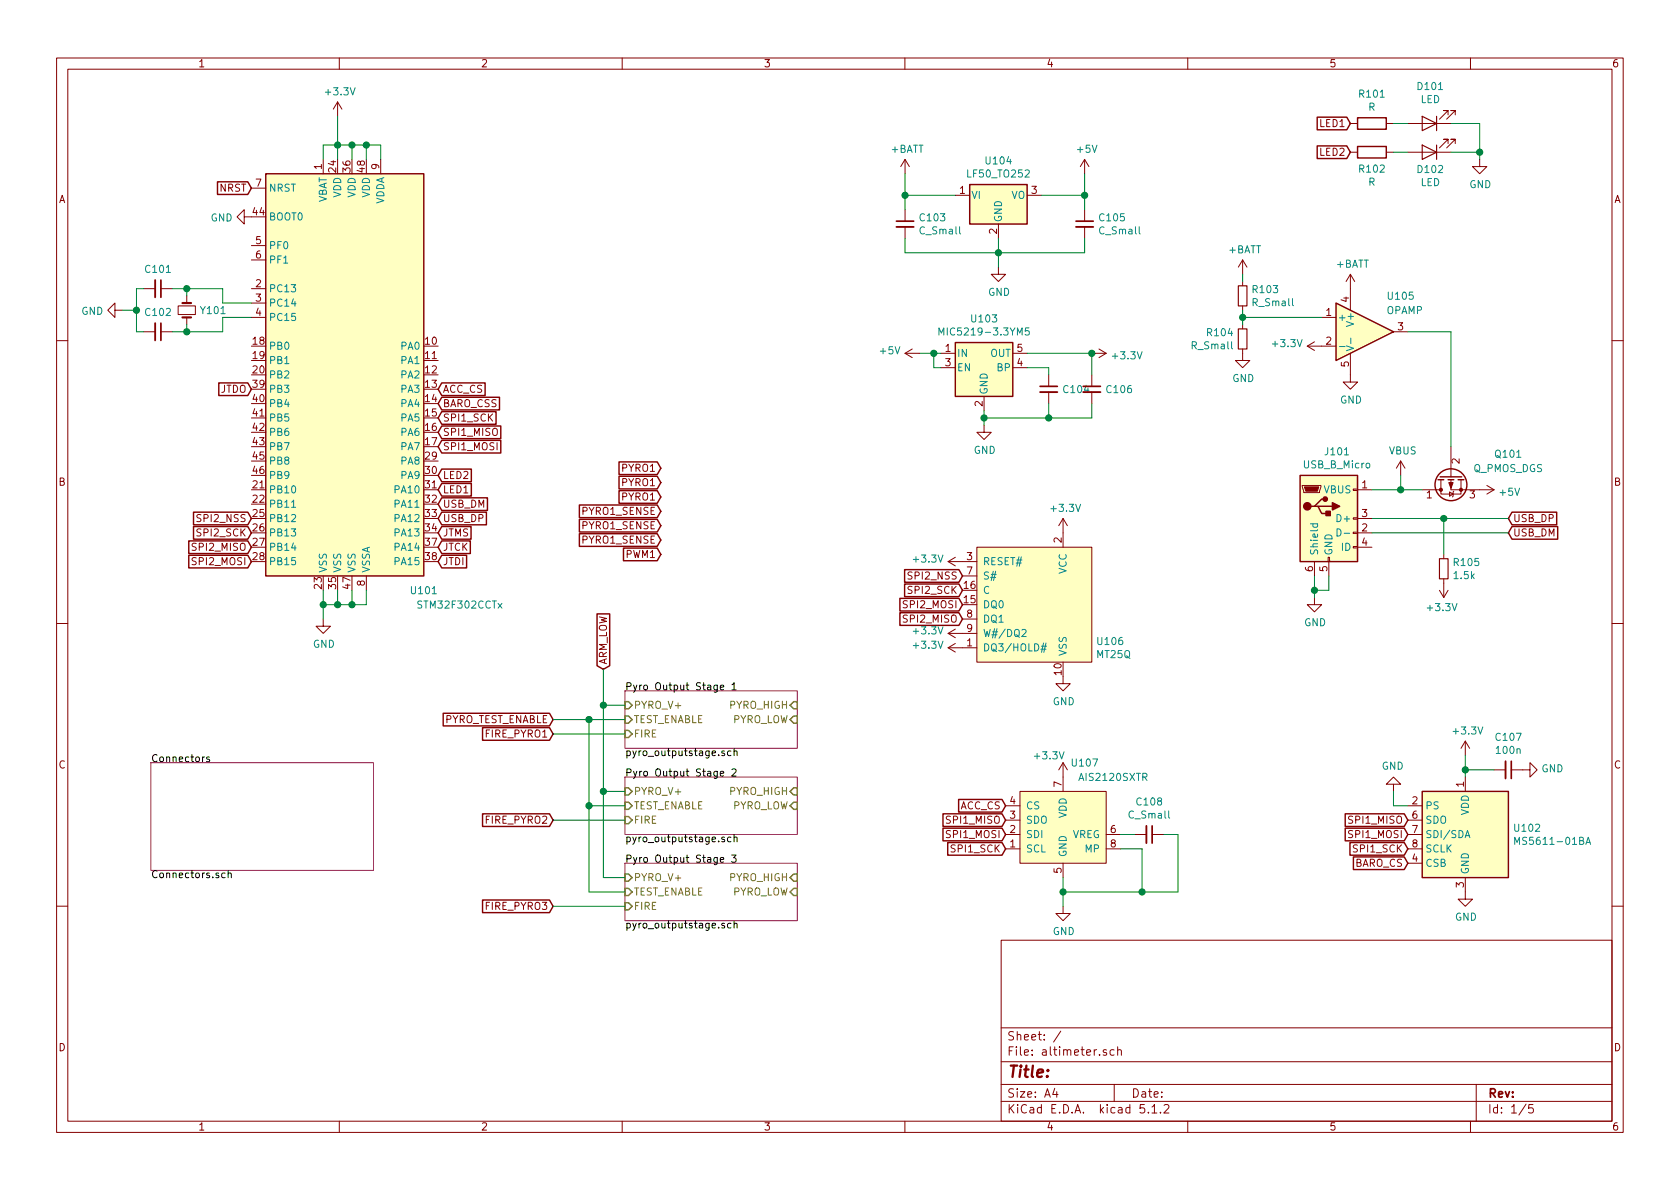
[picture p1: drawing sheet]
<svg xmlns="http://www.w3.org/2000/svg" width="297mm" height="210mm" viewBox="0 0 297 210" stroke-linecap="round" stroke-linejoin="round" font-family="sans-serif">
<g fill="none" stroke="#840000" stroke-width=".18">
<path d="M10 10.3h277v189.9h-277zM12 12.2h273v186.1h-273zM59.7 18l-.8 1.3M59.7 18v2.6M59.7 18l.8 1.3M60 10.3v1.9M110 10.3v1.9M160 10.3v1.9M210 10.3v1.9M260 10.3v1.9M43.2 38.3v-1.2l-1.3 1.2 1.3 1.3v-1.3h1.2M44.4 33.3h2.6"/>
<path d="M57.1 28.2v2.5M67.3 28.2v2.5M160 28.2v2.5M160 37.1v2M160 28.2l-.7 1.3M160 28.2l.8 1.3M168.9 34.5h2.5M176.5 39.6v2.6M181.6 34.5h2.5M191.8 28.2v2.5M191.8 37.1v2M191.8 28.2l-.8 1.3"/>
<path d="M191.8 28.2l.7 1.3M238.8 21.8h1.2M238.8 26.9h1.2M245.1 21.8h1.3M245.1 26.9h1.3M248.9 21.8h7.6M248.9 26.9h7.6M256 20.3v-.7h-.7h.7l-1.5 1.5M256 25.4v-.8h-.7h.7l-1.5 1.6M257.3 20.3v-.7h-.8h.8l-1.5 1.5M257.3 25.4v-.8h-.8h.8l-1.5 1.6M261.6 28.2v1.3h1.3l-1.3 1.2-1.3-1.2h1.3"/>
<path d="M20.3 54.9v-1.3l-1.3 1.3 1.3 1.2v-1.2h1.3M25.4 51h2M25.4 58.7h2M28.4 51h2.1M28.4 58.7h2.1M31.5 54.1h3v1.5h-3zM33 52.3v1.3M33 56.1v1.3M44.4 51h2.6M44.4 53.6h2.6M44.4 56.1h2.6M44.4 43.4h2.6"/>
<path d="M44.4 46h2.6M160 40.1v2.1M176.5 47.2v1.3h1.3l-1.3 1.3-1.2-1.3h1.2M191.8 40.1v2.1M219.7 46l-.8 1.2M219.7 46v2.5M219.7 49.8v.7M219.7 54.1v.8M219.7 57.4v.8M219.7 46l.8 1.2M233.7 56.1h2.5M238.8 48.5v6.4"/>
<path d="M238.8 48.5l-.8 1.3M238.8 48.5l.7 1.3M246.4 58.7h2.5M10 60.2h2M160 62.5h2.6M160 62.5l1.3 .7M161.3 61.7l-1.3 .8M166.4 62.5h2.5M166.4 65h2.5M174 75.2v1.2h1.3l-1.3 1.3-1.3-1.3h1.3M174 70.1v2.5M179.1 62.5h2.5"/>
<path d="M179.1 65h2.5M185.4 66.3v2M185.4 69.3v2.1M193 62.5h2.6M193 66.3v2M193 69.3v2.1M194.3 61.7l1.3 .8M195.6 62.5l-1.3 .7M219.7 61.7v2h1.3l-1.3 1.3-1.3-1.3h1.3M231.1 61.2h5.1M231.1 61.2l1.3 .8M232.4 60.4l-1.3 .8"/>
<path d="M238.8 62.5v5.1h1.2l-1.2 1.2-1.3-1.2h1.3M256.5 79v5.1M285 60.2h2M167.6 99.3h5.1M167.6 99.3l1.3 .8M168.9 98.5l-1.3 .8M172.7 96.8h20.3v20.3h-20.3zM188 91.7v5.1M188 91.7l-.8 1.3M188 91.7l.7 1.3M230.3 85.8h3.3v.3l-.3 1h-2.8zM232.4 99.3v2.5"/>
<path d="M234.8 98.5h.3v.8h-.3zM234.9 99.3v2.5M239.3 96.6h.7v.3h-.7zM239.3 94.1h.7v.3h-.7zM239.3 91.6h.7v.2h-.7zM239.3 86.5h.7v.2h-.7zM240 86.6h2.6M240 94.2h2.6M240 91.7h2.6M240 96.8h2.6M247.6 81.5l-.7 1.3M247.6 81.5v2.6"/>
<path d="M247.6 81.5l.8 1.3M251.5 86.6h3.3M254.8 84.8v1.8M255.3 98v.8M256.3 87l.6 .4-.6 .4zM256.5 84.8v1.8h7.7M256.5 84.1v.2M257 86.9l-.1 .1v.8l-.1 .1M258.3 84.8v2.6h-3.5v-.8M262.9 85.8l1.3 .8M264.2 86.6l-1.3 .8M10 110.3h2"/>
<path d="M57.1 109.5v1.2h1.3l-1.3 1.3-1.2-1.3h1.2M64.8 101.8v2.6M167.6 114.5h5.1M167.6 112h5.1M167.6 112l1.3 .8M167.6 114.5l1.3 .8M168.9 111.2l-1.3 .8M168.9 113.8l-1.3 .7M170.2 101.8h2.5M170.2 109.5h2.5M188 119.6v1.3h1.2l-1.2 1.3-1.3-1.3h1.3M232.4 105.7v1.2h1.3l-1.3 1.3-1.3-1.3h1.3"/>
<path d="M254.5 104.4l.8 1.3M255.3 102.4v3.3M256 104.4l-.7 1.3M285 110.3h2M180.3 139.9h15.3v12.7h-15.3zM188 134.9v5M188 134.9l-.8 1.2M188 134.9l.7 1.2M246.4 138.7h1.2l-1.2-1.3-1.3 1.3h1.3v1.2M259.1 131.1v2.5M259.1 137.4v2.5M259.1 131.1l-.8 1.2"/>
<path d="M259.1 131.1l.7 1.2M264.2 136.1h2M267.2 136.1h3.3v-1.2l1.3 1.2-1.3 1.3v-1.3M177.8 142.5h2.5M177.8 145h2.5M177.8 147.6h2.5M177.8 150.1h2.5M188 152.6v2.6M195.6 147.6h2.5M195.6 150.1h2.5M200.7 147.6h2M203.7 147.6h2"/>
<path d="M248.9 142.5h2.6M248.9 152.6h2.6M248.9 145h2.6M248.9 147.6h2.6M248.9 150.1h2.6M259.1 155.2v3.8h1.2l-1.2 1.3-1.3-1.3h1.3M10 160.2h2M177 166.3h108v32h-108zM188 160.3v1.2h1.2l-1.2 1.3-1.3-1.3h1.3M285 160.2h2M60 198.3v1.9M110 198.3v1.9"/>
<path d="M160 198.3v1.9M177 194.8h108M177 191.8h108M177 187.8h108M177 181.8h108M186.5 192.5l-.4 1h1M186.8 193v1M187.6 182.3l-1.3 2M195.6 185.7a.37 .37 0 0 0-.6 .1l.1 .2 .5 .2 .1 .1-.2 .3-.5-.1M197 185.7l-.5-.1-.2 .3v.6l.2 .1 .5-.1M197 191.8v3M197.6 185.7h.1a.37 .37 0 0 1 .6 .1v.8"/>
<path d="M197.6 185.1v1.5M202.3 195.3h-.7l-.1 .7 .3-.1 .5 .1 .1 .2-.1 .5-.2 .1-.6-.1M203 196.7v.1M203.7 195.8l.4-.5v1.5M203.7 196.8h.8M205.2 196.7v.1M205.8 195.5l.2-.2h.4l.3 .5-.9 1h.9M210 198.3v1.9M260 198.3v1.9M261 191.8v6.5M269.8 195.2l-1.2 2M271 195.3h-.7v.7l.2-.1 .5 .1 .1 .2-.1 .5-.2 .1-.5-.1"/>
</g>
<g fill="#ffffc2" stroke="#ffffc2" stroke-width=".18">
<path d="M47 30.7h27.9v71.1h-27.9z"/>
<path d="M251.5 139.9h15.2v15.3h-15.2z"/>
<path d="M229.9 84.1h10.1v15.2h-10.1z"/>
<path d="M236.2 53.6l10.2 5.1-10.2 5z"/>
<path d="M171.4 32.6h10.2v7h-10.2z"/>
<path d="M168.9 60.6h10.2v9.5h-10.2z"/>
<path d="M172.7 96.8h20.3v20.3h-20.3z"/>
<path d="M180.3 139.9h15.3v12.7h-15.3z"/>
</g>
<g fill="none" stroke="#840000" stroke-width=".25">
<path d="M38.5 32.2h5.3l.6 1.1-.6 1.1h-5.3zM47 30.7h27.9v71.1h-27.9zM171.4 32.6h10.2v7h-10.2zM232.9 20.7h5.2l.7 1.1-.7 1.2h-5.2zM232.9 25.8h5.2l.7 1.1-.7 1.1h-5.2zM240 20.8h5.1v2.1h-5.1zM240 25.9h5.1v2h-5.1zM236.2 53.6l10.2 5.1-10.2 5zM38.7 67.7h5.1l.6 1.1-.6 1.1h-5.1zM78.1 70.3h10.2v2.2h-10.2l-.6-1.1zM78.1 75.3h10.4v2.3h-10.4l-.6-1.2zM78.1 77.9h10.4v2.2h-10.4l-.6-1.1z"/>
<path d="M78.1 72.8h9.6v2.2h-9.6l-.6-1.1zM78.1 67.7h7.7v2.2h-7.7l-.6-1.1zM168.9 60.6h10.2v9.5h-10.2zM33.4 95.7h10.4l.6 1.1-.6 1.1h-10.4zM33.4 98.2h10.4l.6 1.1-.6 1.1h-10.4zM34.2 90.6h9.6l.6 1.1-.6 1.1h-9.6zM34.2 93.1h9.6l.6 1.1-.6 1.1h-9.6zM78.1 98.2h4.4v2.2h-4.4l-.6-1.1zM78.1 95.7h5.1v2.2h-5.1l-.6-1.1zM78.1 93.1h5.2v2.2h-5.2l-.6-1.1zM78.1 90.6h7.9v2.2h-7.9l-.6-1.1zM78.1 88h8.1v2.3h-8.1l-.6-1.2z"/>
<path d="M78.1 85.5h5.2v2.2h-5.2l-.6-1.1zM78.1 83h5.2v2.2h-5.2l-.6-1.1zM102.4 89.3h13.8l.6 1.1-.6 1.1h-13.8zM102.4 91.8h13.8l.6 1.2-.6 1.1h-13.8zM102.4 94.4h13.8l.6 1.1-.6 1.1h-13.8zM109.4 81.7h6.8l.6 1.1-.6 1.1h-6.8zM109.4 84.2h6.8l.6 1.1-.6 1.2h-6.8zM109.4 86.8h6.8l.6 1.1-.6 1.1h-6.8zM110.2 96.9h6l.6 1.1-.6 1.2h-6zM229.9 84.1h10.1v15.2h-10.1zM232.4 89.5h.6l.7 1.3h1.2M233 89.5h2.6"/>
<path d="M234.3 88.3h-.6l-1.3 1.2h-.6M254.3 84.8h1M254.6 84.3h3.8M256 84.8h1M257.8 84.8h1M267.3 93.1h8.1v2.2h-8.1l-.6-1.1zM267.3 90.6h7.9v2.2h-7.9l-.6-1.1zM105.6 108.6h2.2v9.1l-1.1 .7-1.1-.7zM159.1 105.8h10.4l.7 1.1-.7 1.1h-10.4zM159.1 108.4h10.4l.7 1.1-.7 1.1h-10.4zM159.9 103.3h9.6l.7 1.1-.7 1.1h-9.6zM159.9 100.7h9.6l.7 1.1-.7 1.2h-9.6z"/>
<path d="M78.4 126.1h18.8l.6 1.1-.6 1.2h-18.8zM85.3 128.7h11.9l.6 1.1-.6 1.1h-11.9zM251.5 139.9h15.2v15.3h-15.2zM85.3 143.9h11.9l.6 1.1-.6 1.1h-11.9zM85.3 159.2h11.9l.6 1.1-.6 1.1h-11.9zM166.7 143.9h10.5l.6 1.1-.6 1.1h-10.5zM166.7 146.5h10.5l.6 1.1-.6 1.1h-10.5zM167.6 149h9.6l.6 1.1-.6 1.1h-9.6zM169.5 141.4h7.7l.6 1.1-.6 1.1h-7.7zM237.8 143.9h10.5l.6 1.1-.6 1.1h-10.5zM237.8 146.5h10.5l.6 1.1-.6 1.1h-10.5zM238.7 149h9.6l.6 1.1-.6 1.1h-9.6z"/>
<path d="M239.3 151.5h9l.6 1.1-.6 1.2h-9z"/>
<circle cx="256.5" cy="85.7" r="2.82"/>
</g>
<g fill="none" stroke="#008484" stroke-width=".18">
<path d="M166 59.3v-1.3l.4 .9 .5-.9v1.3M181.9 58h-.6v.6l.2-.1 .4 .1v.5l-.2 .2-.4-.2M238.8 59.8v1M236.8 61.3h1M238 61.2l1.3 .4-1.3 .4M51.6 89.7h.7M231.7 92.6h1.3M232.2 92.6l-.1 .4 .3 .2 .5-.1v-.5M236.4 93.5a.64 .64 0 0 1 .7 .7 .64 .64 0 0 1-.7 .6zM237.7 94.3h.9M180.7 111.4l.5-.1 .2 .4-.8 .9h.8M184 114.8h.9"/>
<path d="M184.1 114.3h.9M184.5 113.7l-.4 1.7M184.9 113.7l-.3 1.7M259.1 148.1l.4-1.2 .4 1.2M259.2 147.8h.6M267.8 149.3v-1.2l.4 .9 .5-.9v1.2M280.4 149.3l.4-1.2 .4 1.2M280.5 149h.6"/>
</g>
<g fill="#840000" stroke="#840000" stroke-width=".25">
<path d="M234.4 90.4h.8v.8h-.8z"/>
<path d="M235.6 88.9l1.3 .6-1.3 .7z"/>
<circle cx="231.1" cy="89.5" r=".63"/>
<circle cx="234.3" cy="88.3" r=".38"/>
</g>
<g fill="#840000" stroke="#840000" stroke-width=".18">
<path d="M230.6 86.1h2.6l-.3 .8h-2z"/>
<path d="M256.2 85.3h.7l-.4 1.1z"/>
<circle cx="258.3" cy="86.6" r=".28"/>
<circle cx="254.8" cy="86.6" r=".28"/>
</g>
<g fill="none" stroke="#008400" stroke-width=".18">
<path d="M57.1 28.2v-2.6h10.2v2.6M59.7 20.6v7.6M62.2 25.6v2.6M64.8 25.6v2.6M160 30.7v6.4M160 34.5h8.9M184.1 34.5h7.7M191.8 30.7v6.4M246.4 21.8h2.5M246.4 26.9h2.5M256.5 21.8h5.1v6.4M256.5 26.9h5.1"/>
<path d="M21.6 54.9h2.5M25.4 51h-1.3v7.7h1.3M30.5 51h8.9v2.6h5M33 51v1.3M33 57.4v1.3M44.4 56.1h-5v2.6h-8.9M160 42.2v2.5h31.8v-2.5M176.5 42.2v5M219.7 56.1h14M219.7 48.5v1.3M219.7 54.9v2.5M248.9 58.7h7.6v20.3"/>
<path d="M162.6 62.5h3.8M165.1 62.5v2.5h1.3M174 72.6v2.6M181.6 62.5h11.4v3.8M181.6 65h3.8v1.3M185.4 71.4v2.5M193 71.4v2.5h-19M242.6 94.2h24.1M242.6 86.6h8.9M242.6 91.7h24.1M247.6 84.1v2.5M255.3 91.7v6.3"/>
<path d="M57.1 104.4v5.1M59.7 104.4v2.5M62.2 104.4v2.5M64.8 104.4v2.5h-7.7M106.7 118.4v36.8h3.8M232.4 101.8v3.9M234.9 101.8v2.6h-2.5M97.8 127.2h12.7M97.8 129.8h12.7M104.1 127.2v30.5h6.4M106.7 124.7h3.8M106.7 139.9h3.8"/>
<path d="M246.4 139.9v2.6h2.5M259.1 133.6v3.8M259.1 136.1h5.1M97.8 145h12.7M104.1 142.5h6.4M188 155.2v5.1M198.1 150.1h3.8v7.6M198.1 147.6h2.6M205.7 147.6h2.6v10.1h-20.3M97.8 160.3h12.7"/>
</g>
<g fill="#008400" stroke="#008400" stroke-width=".25">
<circle cx="59.7" cy="25.6" r=".51"/>
<circle cx="62.2" cy="25.6" r=".51"/>
<circle cx="64.8" cy="25.6" r=".51"/>
<circle cx="57.2" cy="106.9" r=".51"/>
<circle cx="59.7" cy="106.9" r=".51"/>
<circle cx="62.2" cy="106.9" r=".51"/>
<circle cx="33" cy="51" r=".51"/>
<circle cx="33" cy="58.7" r=".51"/>
<circle cx="24.1" cy="54.9" r=".51"/>
<circle cx="261.6" cy="26.9" r=".51"/>
<circle cx="247.7" cy="86.6" r=".51"/>
<circle cx="219.7" cy="56.1" r=".51"/>
<circle cx="232.4" cy="104.4" r=".51"/>
<circle cx="255.3" cy="91.7" r=".51"/>
<circle cx="259.1" cy="136.1" r=".51"/>
<circle cx="176.5" cy="44.7" r=".51"/>
<circle cx="160" cy="34.5" r=".51"/>
<circle cx="191.8" cy="34.5" r=".51"/>
<circle cx="165.1" cy="62.5" r=".51"/>
<circle cx="174" cy="73.9" r=".51"/>
<circle cx="185.4" cy="73.9" r=".51"/>
<circle cx="193" cy="62.5" r=".51"/>
<circle cx="201.9" cy="157.7" r=".51"/>
<circle cx="188" cy="157.7" r=".51"/>
<circle cx="106.7" cy="124.7" r=".51"/>
<circle cx="106.7" cy="139.9" r=".51"/>
<circle cx="104.1" cy="127.2" r=".51"/>
<circle cx="104.1" cy="142.5" r=".51"/>
</g>
<path d="M26.7 134.9h39.3v19h-39.3zM110.5 122.2h30.5v10.1h-30.5zM110.5 137.4h30.5v10.2h-30.5zM110.5 152.6h30.5v10.2h-30.5z" fill="none" stroke="#840084" stroke-width=".18"/>
<g fill="none" stroke="#000" stroke-width=".18">
<path d="M37 133.9h-.3l-.2 .1 .1 .2 .4 .1v.3h-.5M126.8 121.2v1.1l-.2 .1-.3-.1M126.8 121.2h-.3l-.3 .2 .1 .5h.5M127.4 121.6l.6-.1-.1-.3h-.3l-.2 .1v.6h.5M127.4 136.8l.6-.1-.1-.3h-.3l-.2 .2v.6h.5M128.1 132.8h-.3l-.2 .2 .1 .1 .4 .2v.3h-.5M129.2 132.8h-.3l-.3 .2 .2 .6h.4M129.4 121.1l.4-.4v1.3M129.4 136.1l.5-.1 .2 .1v.2v.2l-.7 .7h.7M129.4 122h.7M129.8 132.9l.2-.1h.3v.8M129.8 132.4v1.2"/>
<path d="M39.8 154.4h-.4l-.2 .2 .1 .6h.5M40.3 154.5l.2-.1h.3l.1 .8M40.3 153.9v1.3M127.4 152l.6-.1-.1-.2-.3-.1-.2 .2v.6h.5M128.1 148.1l-.3-.1-.2 .2 .1 .2 .4 .1v.3h-.5M129.2 148.1l-.3-.1-.3 .3 .2 .5h.4M129.4 151.2h.7l-.4 .5 .4 .1v.5l-.2 .2-.5-.2M129.8 148.2l.2-.2 .3 .1v.8M129.8 147.6v1.3M128.1 163.3h-.3l-.2 .1 .1 .2 .4 .1v.4h-.5M129.2 163.3h-.3l-.3 .2 .2 .6h.4M129.8 163.4l.2-.1h.3v.8"/>
<path d="M129.8 162.8v1.3"/>
</g>
<path d="M32.3 53.6h1.5M32.3 56.1h1.5" fill="none" stroke="#840000" stroke-width=".38"/>
<path d="M27.4 49.5v3.1M27.4 57.1v3.1M158.5 40.1h3M190.2 40.1h3.1M183.9 69.3h3M191.5 69.3h3.1M266.2 134.6v3.1M202.7 146v3.1" fill="none" stroke="#840000" stroke-width=".33"/>
<path d="M158.5 39.1h3M190.2 39.1h3.1M28.4 49.5v3.1M28.4 57.1v3.1M183.9 68.3h3M191.5 68.3h3.1M267.2 134.6v3.1M203.7 146v3.1" fill="none" stroke="#840000" stroke-width=".3"/>
<path d="M251.5 20.6l2.5 1.2-2.5 1.3zM251.5 25.6l2.5 1.3-2.5 1.3zM254 20.6v2.5M254 25.6v2.6M218.9 58.2h1.6v3.5h-1.6zM218.9 50.5h1.6v3.6h-1.6zM254.5 98.8h1.5v3.6h-1.5z" fill="none" stroke="#840000" stroke-width=".2"/>
<g fill="none" stroke="#848400" stroke-width=".25">
<path d="M110.5 126.6h.6l.7 .6-.7 .7h-.6zM110.5 124.1h.6l.7 .6-.7 .6h-.6zM110.5 129.2h.6l.7 .6-.7 .6h-.6zM110.5 139.3h.6l.7 .6-.7 .7h-.6zM140.3 126.6h.7v1.3h-.7l-.6-.7zM140.3 124.1h.7v1.2h-.7l-.6-.6zM140.3 139.3h.7v1.3h-.7l-.6-.7zM110.5 141.9h.6l.7 .6-.7 .6h-.6zM110.5 144.4h.6l.7 .6-.7 .7h-.6zM110.5 157.1h.6l.7 .6-.7 .7h-.6zM110.5 154.6h.6l.7 .6-.7 .6h-.6zM110.5 159.6h.6l.7 .7-.7 .6h-.6z"/>
<path d="M140.3 141.9h.7v1.2h-.7l-.6-.6zM140.3 157.1h.7v1.3h-.7l-.6-.7zM140.3 154.6h.7v1.2h-.7l-.6-.6z"/>
</g>
<text font-size="2.8" fill="#840000" x="178" y="190.5">Title:</text>
<g font-size="2.1" fill="#840000">
<text x="178" y="184">Sheet: /</text>
<text x="178" y="186.7">File: altimeter.sch</text>
<text x="178" y="196.9">KiCad E.D.A. kicad 5.1.2</text>
<text x="178" y="194.1">Size: A4</text>
<text x="200" y="194.1">Date:</text>
<text x="263" y="194.1">Rev:</text>
<text x="263" y="196.9">Id: 1/5</text>
</g>
<g font-size="1.8" fill="#840000">
<text x="35" y="11.9">1</text>
<text x="85" y="11.9">2</text>
<text x="135" y="11.9">3</text>
<text x="185" y="11.9">4</text>
<text x="235" y="11.9">5</text>
<text x="285" y="11.9">6</text>
<text x="233.5" y="22.5">LED1</text>
<text x="56.9" y="29.9" transform="rotate(-90 56.9 29.9)">1</text>
<text x="67.1" y="29.9" transform="rotate(-90 67.1 29.9)">9</text>
<text x="233.5" y="27.6">LED2</text>
<text x="10.4" y="35.9">A</text>
<text x="38.8" y="33.9">NRST</text>
<text x="45.2" y="33">7</text>
<text x="59.4" y="30.4" transform="rotate(-90 59.4 30.4)">24</text>
<text x="62" y="30.4" transform="rotate(-90 62 30.4)">36</text>
<text x="64.5" y="30.4" transform="rotate(-90 64.5 30.4)">48</text>
<text x="169.7" y="34.3">1</text>
<text x="182.4" y="34.3">3</text>
<text x="285.4" y="35.9">A</text>
<text x="44.8" y="38.1">44</text>
<text x="176.3" y="41.4" transform="rotate(-90 176.3 41.4)">2</text>
<text x="45.2" y="43.2">5</text>
<text x="45.2" y="45.7">6</text>
<text x="45.2" y="50.8">2</text>
<text x="45.2" y="53.3">3</text>
<text x="238.5" y="53.4" transform="rotate(-90 238.5 53.4)">4</text>
<text x="45.2" y="55.9">4</text>
<text x="234.5" y="55.9">1</text>
<text x="247.2" y="58.4">3</text>
<text x="44.8" y="61">18</text>
<text x="44.8" y="63.5">19</text>
<text x="75.2" y="61">10</text>
<text x="75.2" y="63.5">11</text>
<text x="167.2" y="62.2">1</text>
<text x="167.2" y="64.8">3</text>
<text x="179.9" y="64.8">4</text>
<text x="179.9" y="62.2">5</text>
<text x="234.5" y="61">2</text>
<text x="238.5" y="64.9" transform="rotate(-90 238.5 64.9)">5</text>
<text x="38.9" y="69.5">JTDO</text>
<text x="44.8" y="66">20</text>
<text x="44.8" y="68.6">39</text>
<text x="44.8" y="71.1">40</text>
<text x="75.2" y="66">12</text>
<text x="75.2" y="68.6">13</text>
<text x="75.2" y="71.1">14</text>
<text x="78.3" y="69.5">ACC_CS</text>
<text x="173.7" y="71.9" transform="rotate(-90 173.7 71.9)">2</text>
<text x="44.8" y="73.7">41</text>
<text x="44.8" y="76.2">42</text>
<text x="75.2" y="73.7">15</text>
<text x="75.2" y="76.2">16</text>
<text x="78.3" y="72">BARO_CSS</text>
<text x="78.3" y="77.1">SPI1_MISO</text>
<text x="78.3" y="74.5">SPI1_SCK</text>
<text x="44.8" y="78.7">43</text>
<text x="44.8" y="81.3">45</text>
<text x="44.8" y="83.8">46</text>
<text x="75.2" y="78.7">17</text>
<text x="75.2" y="81.3">29</text>
<text x="75.2" y="83.8">30</text>
<text x="78.3" y="79.6">SPI1_MOSI</text>
<text x="110.1" y="83.4">PYRO1</text>
<text x="258.1" y="82" transform="rotate(-90 258.1 82)">2</text>
<text x="10.4" y="85.9">B</text>
<text x="44.8" y="86.4">21</text>
<text x="44.8" y="88.9">22</text>
<text x="75.2" y="86.4">31</text>
<text x="75.2" y="88.9">32</text>
<text x="78.3" y="89.8">USB_DM</text>
<text x="78.3" y="87.2">LED1</text>
<text x="78.3" y="84.7">LED2</text>
<text x="110.1" y="86">PYRO1</text>
<text x="110.1" y="88.5">PYRO1</text>
<text x="240.8" y="86.4">1</text>
<text x="252.2" y="88.1">1</text>
<text x="259.9" y="88.1">3</text>
<text x="285.4" y="85.9">B</text>
<text x="35.1" y="94.9">SPI2_SCK</text>
<text x="35.2" y="92.3">SPI2_NSS</text>
<text x="44.8" y="91.4">25</text>
<text x="44.8" y="94">26</text>
<text x="75.2" y="91.4">33</text>
<text x="75.2" y="94">34</text>
<text x="78.3" y="94.9">JTMS</text>
<text x="78.3" y="92.3">USB_DP</text>
<text x="103.1" y="91.1">PYRO1_SENSE</text>
<text x="103.1" y="93.6">PYRO1_SENSE</text>
<text x="187.7" y="96" transform="rotate(-90 187.7 96)">2</text>
<text x="240.8" y="94">2</text>
<text x="240.8" y="91.4">3</text>
<text x="267.5" y="94.9">USB_DM</text>
<text x="267.5" y="92.3">USB_DP</text>
<text x="34.3" y="97.4">SPI2_MISO</text>
<text x="34.3" y="99.9">SPI2_MOSI</text>
<text x="44.8" y="96.5">27</text>
<text x="44.8" y="99.1">28</text>
<text x="75.2" y="96.5">37</text>
<text x="75.2" y="99.1">38</text>
<text x="78.3" y="99.9">JTDI</text>
<text x="78.3" y="97.4">JTCK</text>
<text x="103.1" y="96.1">PYRO1_SENSE</text>
<text x="110.7" y="98.7">PWM1</text>
<text x="171" y="101.6">7</text>
<text x="171" y="99.1">3</text>
<text x="232.2" y="101.1" transform="rotate(-90 232.2 101.1)">6</text>
<text x="234.7" y="101.1" transform="rotate(-90 234.7 101.1)">5</text>
<text x="240.8" y="96.5">4</text>
<text x="56.9" y="104.1" transform="rotate(-90 56.9 104.1)">23</text>
<text x="59.4" y="104.1" transform="rotate(-90 59.4 104.1)">35</text>
<text x="62" y="104.1" transform="rotate(-90 62 104.1)">47</text>
<text x="64.5" y="103.6" transform="rotate(-90 64.5 103.6)">8</text>
<text x="160" y="107.6">SPI2_MOSI</text>
<text x="160.8" y="105">SPI2_SCK</text>
<text x="160.9" y="102.5">SPI2_NSS</text>
<text x="170.5" y="104.1">16</text>
<text x="170.5" y="106.7">15</text>
<text x="160" y="110.1">SPI2_MISO</text>
<text x="171" y="109.2">8</text>
<text x="171" y="111.8">9</text>
<text x="107.3" y="117.6" transform="rotate(-90 107.3 117.6)">ARM_LOW</text>
<text x="171" y="114.3">1</text>
<text x="187.7" y="119.3" transform="rotate(-90 187.7 119.3)">10</text>
<text x="78.2" y="127.9">PYRO_TEST_ENABLE</text>
<text x="86" y="130.4">FIRE_PYRO1</text>
<text x="10.4" y="135.9">C</text>
<text x="285.4" y="135.9">C</text>
<text x="169.7" y="143.1">ACC_CS</text>
<text x="178.6" y="142.2">4</text>
<text x="187.7" y="139.2" transform="rotate(-90 187.7 139.2)">7</text>
<text x="249.7" y="142.2">2</text>
<text x="258.8" y="139.2" transform="rotate(-90 258.8 139.2)">1</text>
<text x="86" y="145.7">FIRE_PYRO2</text>
<text x="167.7" y="145.7">SPI1_MISO</text>
<text x="167.7" y="148.2">SPI1_MOSI</text>
<text x="178.6" y="149.9">1</text>
<text x="178.6" y="147.3">2</text>
<text x="178.6" y="144.8">3</text>
<text x="196.4" y="147.3">6</text>
<text x="196.4" y="149.9">8</text>
<text x="238.8" y="145.7">SPI1_MISO</text>
<text x="238.8" y="148.2">SPI1_MOSI</text>
<text x="249.7" y="144.8">6</text>
<text x="249.7" y="147.3">7</text>
<text x="249.7" y="149.9">8</text>
<text x="168.5" y="150.7">SPI1_SCK</text>
<text x="187.7" y="154.4" transform="rotate(-90 187.7 154.4)">5</text>
<text x="239.5" y="153.3">BARO_CS</text>
<text x="239.6" y="150.7">SPI1_SCK</text>
<text x="249.7" y="152.4">4</text>
<text x="86" y="160.9">FIRE_PYRO3</text>
<text x="258.8" y="156.9" transform="rotate(-90 258.8 156.9)">3</text>
<text x="10.4" y="185.9">D</text>
<text x="285.4" y="185.9">D</text>
<text x="35" y="199.9">1</text>
<text x="85" y="199.9">2</text>
<text x="135" y="199.9">3</text>
<text x="185" y="199.9">4</text>
<text x="235" y="199.9">5</text>
<text x="285" y="199.9">6</text>
</g>
<g font-size="1.8" fill="#008484">
<text x="57.7" y="16.9">+3.3V</text>
<text x="240.5" y="17.3">R101</text>
<text x="250.8" y="15.9">D101</text>
<text x="241.9" y="19.6">R</text>
<text x="251.2" y="18.2">LED</text>
<text x="157.5" y="27">+BATT</text>
<text x="174.4" y="29.1">U104</text>
<text x="190.6" y="27">+5V</text>
<text x="47.5" y="33.9">NRST</text>
<text x="60.3" y="35" transform="rotate(-90 60.3 35)">VDD</text>
<text x="62.9" y="35" transform="rotate(-90 62.9 35)">VDD</text>
<text x="65.4" y="35" transform="rotate(-90 65.4 35)">VDD</text>
<text x="171.3" y="31.4">LF50_TO252</text>
<text x="171.7" y="35.2">VI</text>
<text x="178.8" y="35.2">VO</text>
<text x="240.5" y="30.5">R102</text>
<text x="241.9" y="32.8">R</text>
<text x="250.8" y="30.6">D102</text>
<text x="251.2" y="32.9">LED</text>
<text x="259.8" y="33.3">GND</text>
<text x="37.2" y="39.2">GND</text>
<text x="47.5" y="39">BOOT0</text>
<text x="57.8" y="36.1" transform="rotate(-90 57.8 36.1)">VBAT</text>
<text x="67.9" y="36.2" transform="rotate(-90 67.9 36.2)">VDDA</text>
<text x="162.8" y="39.1">C103</text>
<text x="162.8" y="41.4">C_Small</text>
<text x="177.2" y="39.4" transform="rotate(-90 177.2 39.4)">GND</text>
<text x="194.5" y="39.1">C105</text>
<text x="194.5" y="41.4">C_Small</text>
<text x="47.5" y="44.1">PF0</text>
<text x="47.5" y="46.6">PF1</text>
<text x="217.2" y="44.8">+BATT</text>
<text x="236.3" y="47.3">+BATT</text>
<text x="25.8" y="48.3">C101</text>
<text x="47.5" y="51.7">PC13</text>
<text x="174.7" y="52.3">GND</text>
<text x="221.6" y="51.8">R103</text>
<text x="245.5" y="53">U105</text>
<text x="14.4" y="55.7">GND</text>
<text x="25.8" y="55.9">C102</text>
<text x="35.6" y="55.5">Y101</text>
<text x="47.5" y="54.2">PC14</text>
<text x="47.5" y="56.8">PC15</text>
<text x="167.1" y="59.3">MIC5219-3.3YM5</text>
<text x="171.9" y="57">U103</text>
<text x="213.6" y="59.5">R104</text>
<text x="221.6" y="54.1">R_Small</text>
<text x="236.5" y="56.8">+</text>
<text x="239.4" y="57.3" transform="rotate(-90 239.4 57.3)">V+</text>
<text x="245.2" y="55.5">OPAMP</text>
<text x="47.5" y="61.8">PB0</text>
<text x="47.5" y="64.4">PB1</text>
<text x="71" y="61.8">PA0</text>
<text x="71" y="64.4">PA1</text>
<text x="155.7" y="62.7">+5V</text>
<text x="169.2" y="63.1">IN</text>
<text x="169.2" y="65.7">EN</text>
<text x="175.1" y="63.1">OUT</text>
<text x="176.4" y="65.7">BP</text>
<text x="196.9" y="63.5">+3.3V</text>
<text x="210.8" y="61.8">R_Small</text>
<text x="225.2" y="61.4">+3.3V</text>
<text x="47.5" y="66.9">PB2</text>
<text x="47.5" y="69.5">PB3</text>
<text x="71" y="66.9">PA2</text>
<text x="71" y="69.5">PA3</text>
<text x="174.6" y="69.8" transform="rotate(-90 174.6 69.8)">GND</text>
<text x="188.2" y="69.5">C104</text>
<text x="195.8" y="69.5">C106</text>
<text x="217.9" y="67.6">GND</text>
<text x="236.9" y="71.4">GND</text>
<text x="47.5" y="72">PB4</text>
<text x="47.5" y="74.5">PB5</text>
<text x="47.5" y="77.1">PB6</text>
<text x="71" y="72">PA4</text>
<text x="71" y="74.5">PA5</text>
<text x="71" y="77.1">PA6</text>
<text x="47.5" y="79.6">PB7</text>
<text x="47.5" y="82.2">PB8</text>
<text x="71" y="79.6">PA7</text>
<text x="71" y="82.2">PA8</text>
<text x="172.2" y="80.3">GND</text>
<text x="230.6" y="82.8">USB_B_Micro</text>
<text x="234.4" y="80.5">J101</text>
<text x="245.6" y="80.4">VBUS</text>
<text x="260.5" y="83.5">Q_PMOS_DGS</text>
<text x="264.5" y="80.9">Q101</text>
<text x="47.5" y="87.2">PB10</text>
<text x="47.5" y="89.8">PB11</text>
<text x="47.5" y="84.7">PB9</text>
<text x="70" y="87.2">PA10</text>
<text x="70" y="89.8">PA11</text>
<text x="71" y="84.7">PA9</text>
<text x="234.1" y="87.2">VBUS</text>
<text x="265.3" y="87.7">+5V</text>
<text x="47.5" y="92.3">PB12</text>
<text x="47.5" y="94.9">PB13</text>
<text x="70" y="92.3">PA12</text>
<text x="70" y="94.9">PA13</text>
<text x="186" y="90.5">+3.3V</text>
<text x="236.7" y="92.3">D+</text>
<text x="47.5" y="97.4">PB14</text>
<text x="47.5" y="99.9">PB15</text>
<text x="57.8" y="101.3" transform="rotate(-90 57.8 101.3)">VSS</text>
<text x="60.3" y="101.3" transform="rotate(-90 60.3 101.3)">VSS</text>
<text x="62.9" y="101.3" transform="rotate(-90 62.9 101.3)">VSS</text>
<text x="65.4" y="101.3" transform="rotate(-90 65.4 101.3)">VSSA</text>
<text x="70" y="97.4">PA14</text>
<text x="70" y="99.9">PA15</text>
<text x="161.7" y="99.5">+3.3V</text>
<text x="173.7" y="99.9">RESET#</text>
<text x="188.6" y="101.5" transform="rotate(-90 188.6 101.5)">VCC</text>
<text x="233" y="98.3" transform="rotate(-90 233 98.3)">Shield</text>
<text x="235.6" y="98.3" transform="rotate(-90 235.6 98.3)">GND</text>
<text x="237.2" y="97.4">ID</text>
<text x="257.2" y="100.1">R105</text>
<text x="72.8" y="105.1">U101</text>
<text x="74.1" y="107.6">STM32F302CCTx</text>
<text x="173.7" y="105">C</text>
<text x="173.7" y="102.5">S#</text>
<text x="173.7" y="107.6">DQ0</text>
<text x="257.1" y="102.4">1.5k</text>
<text x="161.7" y="112.2">+3.3V</text>
<text x="173.7" y="110.1">DQ1</text>
<text x="173.7" y="112.6">W#/DQ2</text>
<text x="230.6" y="110.7">GND</text>
<text x="252.6" y="108.1">+3.3V</text>
<text x="55.3" y="114.5">GND</text>
<text x="161.7" y="114.7">+3.3V</text>
<text x="173.7" y="115.2">DQ3/HOLD#</text>
<text x="188.6" y="116.1" transform="rotate(-90 188.6 116.1)">VSS</text>
<text x="194" y="116.4">MT25Q</text>
<text x="194.2" y="114.1">U106</text>
<text x="186.1" y="124.7">GND</text>
<text x="257.1" y="129.9">+3.3V</text>
<text x="264.6" y="131">C107</text>
<text x="183.1" y="134.3">+3.3V</text>
<text x="189.7" y="135.6">U107</text>
<text x="244.3" y="136.1">GND</text>
<text x="264.7" y="133.3">100n</text>
<text x="272.5" y="136.6">GND</text>
<text x="181.4" y="143.1">CS</text>
<text x="191.1" y="138.1">AIS2120SXTR</text>
<text x="201.1" y="142.4">C108</text>
<text x="252" y="143.1">PS</text>
<text x="181.4" y="148.2">SDI</text>
<text x="181.4" y="145.7">SDO</text>
<text x="188.6" y="144.7" transform="rotate(-90 188.6 144.7)">VDD</text>
<text x="189.6" y="148.2">VREG</text>
<text x="199.7" y="144.7">C_Small</text>
<text x="252" y="145.7">SDO</text>
<text x="252" y="148.2">SDI/SDA</text>
<text x="259.7" y="144.2" transform="rotate(-90 259.7 144.2)">VDD</text>
<text x="267.9" y="147.1">U102</text>
<text x="268.6" y="149.4">MS5611-01BA</text>
<text x="181.4" y="150.7">SCL</text>
<text x="188.6" y="151.6" transform="rotate(-90 188.6 151.6)">GND</text>
<text x="191.9" y="150.7">MP</text>
<text x="252" y="153.3">CSB</text>
<text x="252" y="150.7">SCLK</text>
<text x="259.7" y="154.7" transform="rotate(-90 259.7 154.7)">GND</text>
<text x="186.1" y="165.3">GND</text>
<text x="257.3" y="162.8">GND</text>
</g>
<g font-size="1.8">
<text x="110.5" y="122.1">Pyro Output Stage 1</text>
<text x="26.7" y="134.8">Connectors</text>
<text x="110.5" y="133.7">pyro_outputstage.sch</text>
<text x="110.5" y="137.3">Pyro Output Stage 2</text>
<text x="110.5" y="148.9">pyro_outputstage.sch</text>
<text x="26.7" y="155.3">Connectors.sch</text>
<text x="110.5" y="152.5">Pyro Output Stage 3</text>
<text x="110.5" y="164.2">pyro_outputstage.sch</text>
</g>
<g font-size="1.8" fill="#848400">
<text x="112" y="125.3">PYRO_V+</text>
<text x="129" y="125.3">PYRO_HIGH</text>
<text x="112" y="127.9">TEST_ENABLE</text>
<text x="112" y="130.4">FIRE</text>
<text x="129.3" y="127.9">PYRO_LOW</text>
<text x="112" y="143.1">TEST_ENABLE</text>
<text x="112" y="140.6">PYRO_V+</text>
<text x="129" y="140.6">PYRO_HIGH</text>
<text x="129.3" y="143.1">PYRO_LOW</text>
<text x="112" y="145.7">FIRE</text>
<text x="112" y="155.8">PYRO_V+</text>
<text x="129" y="155.8">PYRO_HIGH</text>
<text x="112" y="158.4">TEST_ENABLE</text>
<text x="112" y="160.9">FIRE</text>
<text x="129.3" y="158.4">PYRO_LOW</text>
</g>
</svg>
